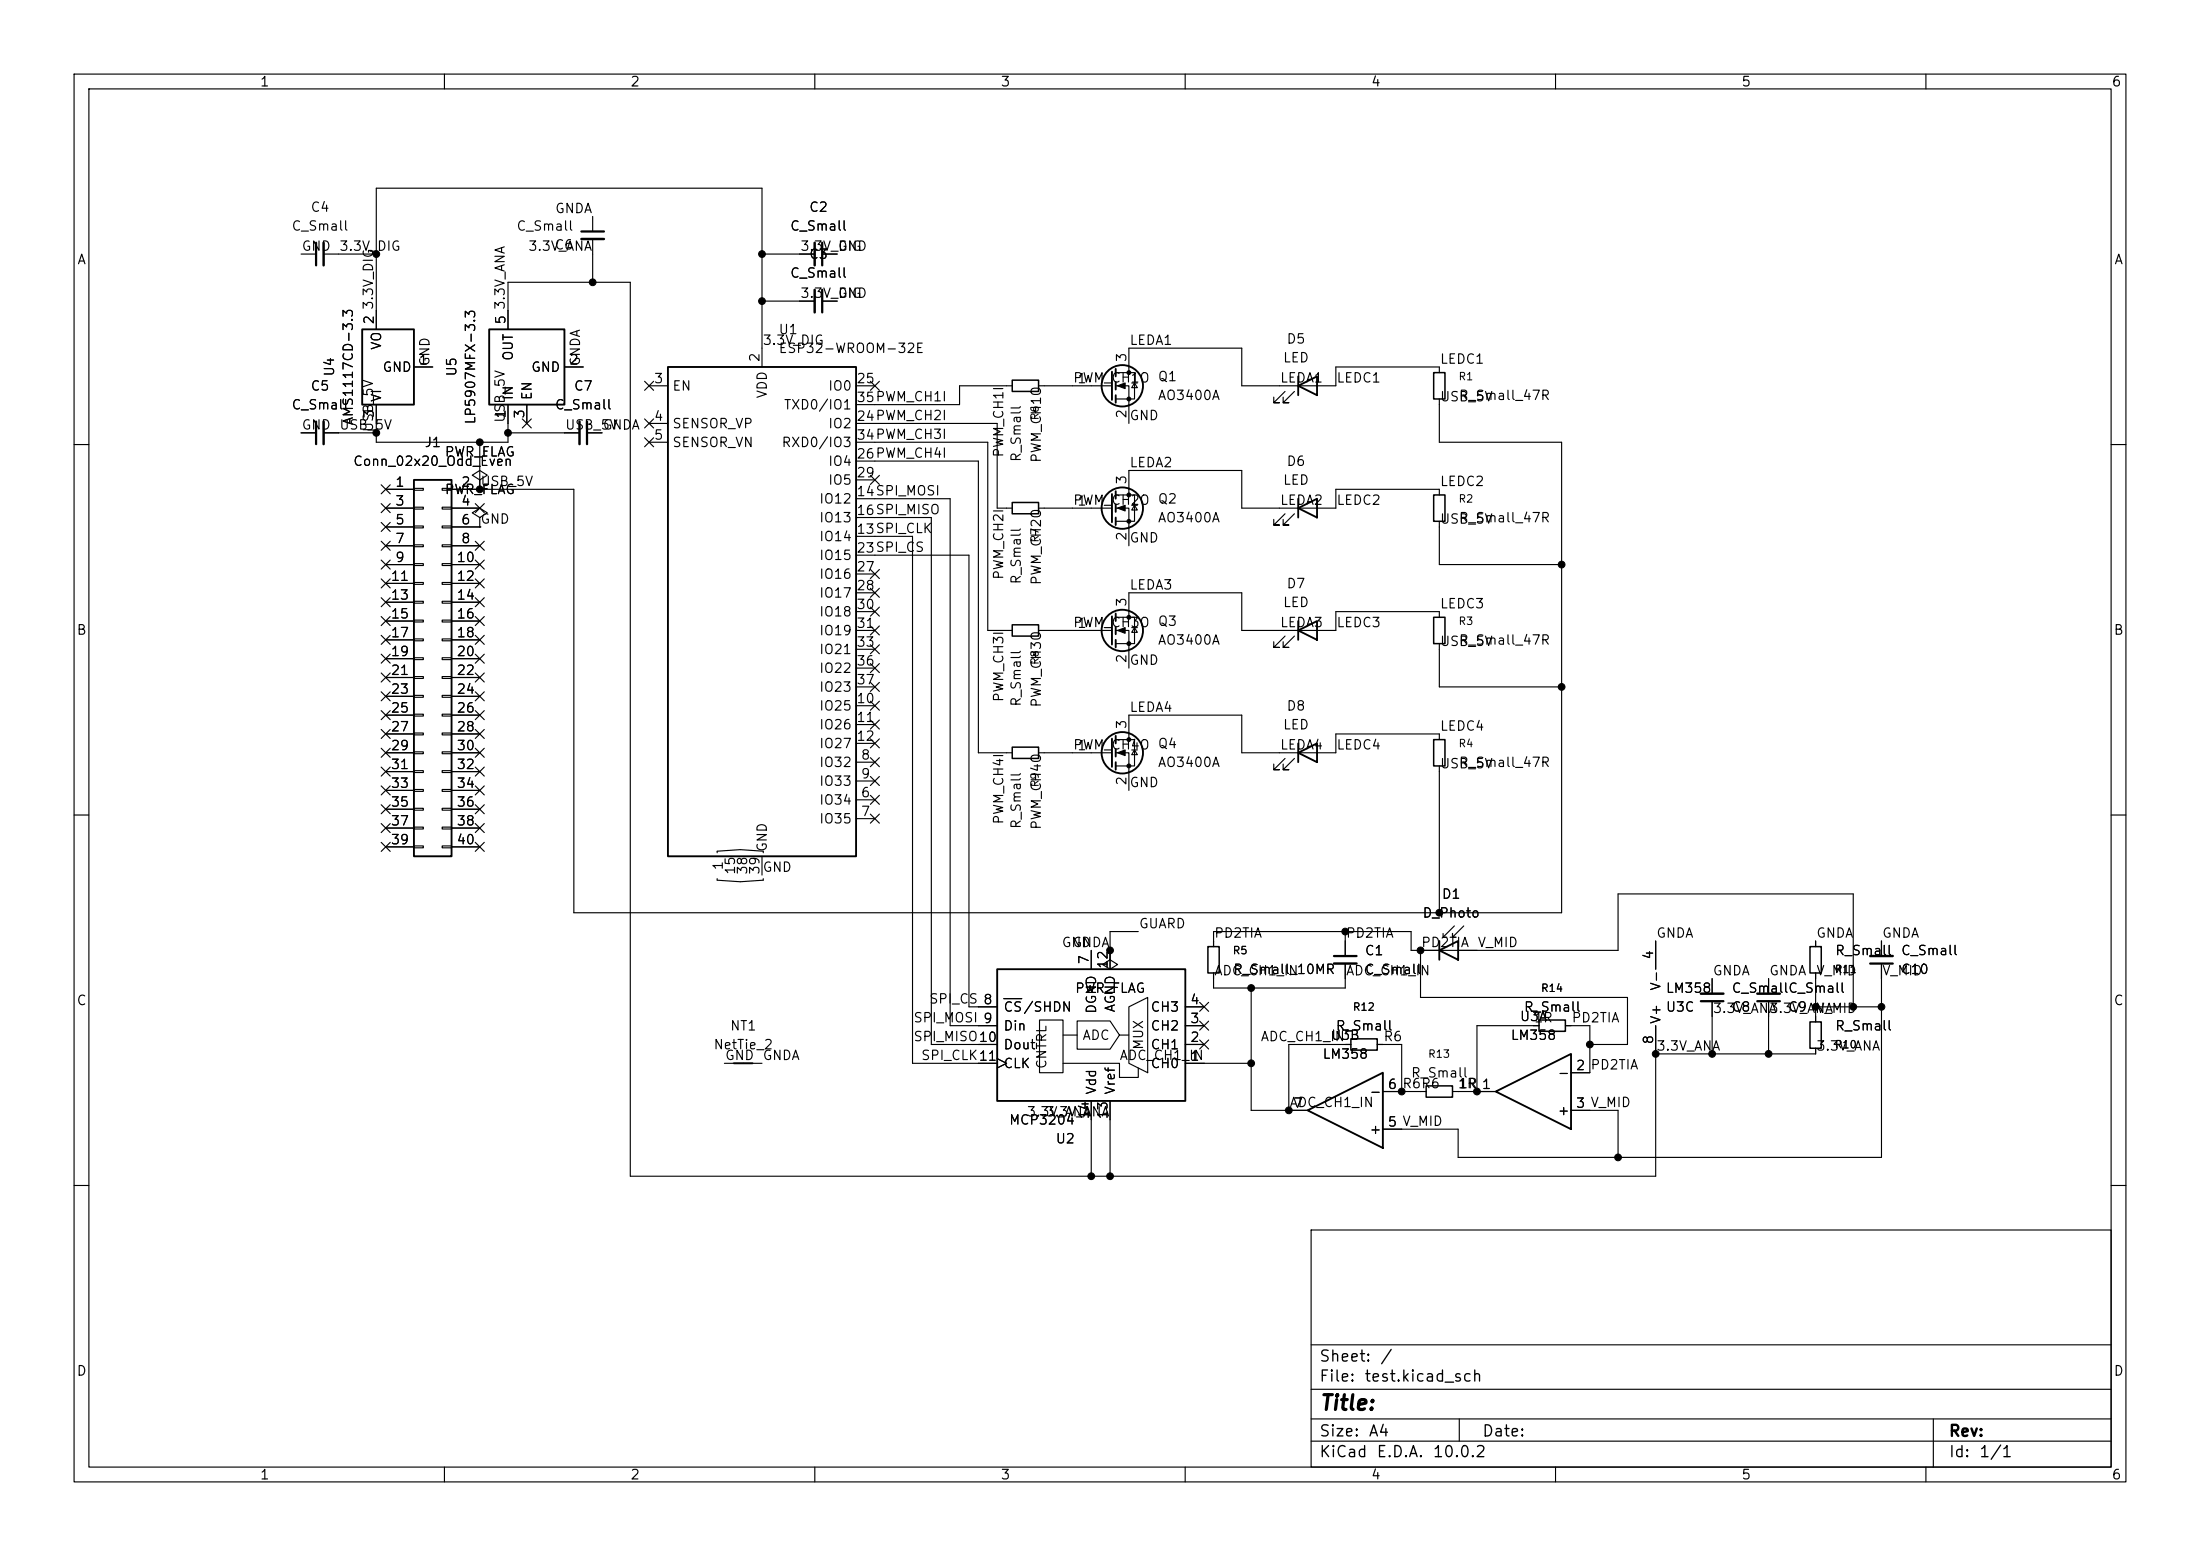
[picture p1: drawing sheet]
<svg xmlns="http://www.w3.org/2000/svg" width="297mm" height="210mm" viewBox="0 0 297 210" stroke-linecap="round" stroke-linejoin="round" font-family="sans-serif">
<g fill="none" stroke="#000" stroke-width=".15">
<path d="M10 10h277v190h-277zM12 12h273v186h-273zM60 10v2M110 10v2M160 10v2M210 10v2M260 10v2M40.6 34.3h2.1M43.7 34.3h7.1M80 29.2v2M80 32.3v5.8M102.9 34.3h7.1"/>
<path d="M111 34.3h2M40.6 58.4h2.1M43.7 58.4h7.1M50.8 54.6v5.1h17.8v-5.1M50.8 44.5v-19.1h52.1v24.1M55.9 49.5h2.5M64.8 59.7v6.3M68.6 58.4h9.6M68.6 44.5v-6.4h16.5v120.7h138.4v-20.4M70.5 56.5l1.2 1.3M71.1 54.6v2.6M71.7 56.5l-1.2 1.3"/>
<path d="M76.2 49.5h2.5M79.2 58.4h2.1M87 59.1l1.2 1.2M87 51.5l1.2 1.2M87 56.5l1.2 1.3M87.6 52.1h2.6M87.6 57.2h2.6M87.6 59.7h2.6M88.2 59.1l-1.2 1.2M88.2 51.5l-1.2 1.2M88.2 56.5l-1.2 1.3M102.9 40.6h7.1"/>
<path d="M111 40.6h2M115.6 57.2h19v11.4h2.1M115.6 59.7h17.7v25.4h3.4M115.6 52.1h2.5M117.5 51.5l1.2 1.2M118.7 51.5l-1.2 1.2M136.7 52.1h-7.2v2.5h-13.9M140.2 52.1h9.9M150.6 50.3h2.6v3.5h-2.6M150.6 52.1h1.8v5.1M152.4 50.3v-3.3h15.2v5.1h12.7v-2.6h14v.8M152.8 51.7h.7"/>
<path d="M153.2 51.7l.3 .6h-.7zM173.5 52.8l-1.5 1.6h.7h-.7v-.8M174.8 52.8l-1.6 1.6h.8h-.8v-.8M194.3 53.8v5.9h16.5v63.5h-133.3v-57.2h-16.5M10 60h2M51.5 78.1l1.2 1.2M51.5 73.1l1.2 1.2M51.5 75.6l1.2 1.2M51.5 68l1.2 1.2M51.5 70.5l1.2 1.2M51.5 65.4l1.2 1.2M52.1 66h3.8"/>
<path d="M52.1 68.6h3.8M52.1 71.1h3.8M52.1 73.7h3.8M52.1 76.2h3.8M52.1 78.7h3.8M52.7 78.1l-1.2 1.2M52.7 73.1l-1.2 1.2M52.7 75.6l-1.2 1.2M52.7 68l-1.2 1.2M52.7 70.5l-1.2 1.2M52.7 65.4l-1.2 1.2M55.9 65.9h1.2v.3h-1.2z"/>
<path d="M55.9 68.5h1.2v.2h-1.2zM55.9 71h1.2v.2h-1.2zM55.9 73.5h1.2v.3h-1.2zM55.9 76.1h1.2v.2h-1.2zM55.9 78.6h1.2v.3h-1.2zM59.7 65.9h1.3v.3h-1.3zM59.7 68.5h1.3v.2h-1.3zM59.7 71h1.3v.2h-1.3zM59.7 73.5h1.3v.3h-1.3zM59.7 76.1h1.3v.2h-1.3zM59.7 78.6h1.3v.3h-1.3zM61 68.6h3.8"/>
<path d="M61 71.1h3.8M61 73.7h3.8M61 76.2h3.8M61 78.7h3.8M64.2 68l1.2 1.2M64.2 78.1l1.2 1.2M64.2 73.1l1.2 1.2M64.2 75.6l1.2 1.2M64.8 64.8l1-.7-1-.6-1 .6 1 .7v1.2M64.8 66h.1M64.8 69.9l1-.7-1-.6-1 .6 1 .7v1.2M64.8 71.1h.1"/>
<path d="M65.4 68l-1.2 1.2M65.4 78.1l-1.2 1.2M65.4 73.1l-1.2 1.2M65.4 75.6l-1.2 1.2M115.6 62.2h16.5v39.4h4.6M115.6 72.4h7.6v71.1h11.4M115.6 67.3h12.7v71.1h6.3M115.6 69.9h10.1v71.1h8.9M115.6 74.9h15.2v61h3.8M115.6 77.5h2.5M115.6 64.8h2.5M117.5 64.2l1.2 1.2"/>
<path d="M117.5 79.4l1.2 1.2M117.5 76.9l1.2 1.2M118.7 64.2l-1.2 1.2M118.7 79.4l-1.2 1.2M118.7 76.9l-1.2 1.2M140.2 68.6h9.9M150.6 66.8h2.6v3.6h-2.6M150.6 68.6h1.8v5.1M152.4 66.8v-3.3h15.2v5.1h12.7v-2.6h14v.8M152.8 68.2h.7M153.2 68.2l.3 .6h-.7zM173.5 69.3l-1.5 1.6h.7h-.7v-.8"/>
<path d="M174.8 69.3l-1.6 1.6h.8h-.8v-.8M194.3 70.4v5.8h16.5M285 60h2M51.5 80.7l1.2 1.2M51.5 93.4l1.2 1.2M51.5 85.8l1.2 1.2M51.5 88.3l1.2 1.2M51.5 90.8l1.2 1.2M51.5 83.2l1.2 1.2M51.5 95.9l1.2 1.2M51.5 98.5l1.2 1.2M52.1 81.3h3.8"/>
<path d="M52.1 83.8h3.8M52.1 86.4h3.8M52.1 88.9h3.8M52.1 91.4h3.8M52.1 94h3.8M52.1 96.5h3.8M52.1 99.1h3.8M52.7 93.4l-1.2 1.2M52.7 80.7l-1.2 1.2M52.7 90.8l-1.2 1.2M52.7 85.8l-1.2 1.2M52.7 88.3l-1.2 1.2"/>
<path d="M52.7 83.2l-1.2 1.2M52.7 95.9l-1.2 1.2M52.7 98.5l-1.2 1.2M55.9 81.2h1.2v.2h-1.2zM55.9 83.7h1.2v.2h-1.2zM55.9 86.2h1.2v.3h-1.2zM55.9 88.8h1.2v.2h-1.2zM55.9 91.3h1.2v.3h-1.2zM55.9 93.9h1.2v.2h-1.2zM55.9 96.4h1.2v.2h-1.2zM55.9 98.9h1.2v.3h-1.2zM59.7 81.2h1.3v.2h-1.3z"/>
<path d="M59.7 83.7h1.3v.2h-1.3zM59.7 86.2h1.3v.3h-1.3zM59.7 88.8h1.3v.2h-1.3zM59.7 91.3h1.3v.3h-1.3zM59.7 93.9h1.3v.2h-1.3zM59.7 96.4h1.3v.2h-1.3zM59.7 98.9h1.3v.3h-1.3zM61 81.3h3.8M61 83.8h3.8M61 86.4h3.8M61 88.9h3.8M61 91.4h3.8"/>
<path d="M61 94h3.8M61 96.5h3.8M61 99.1h3.8M64.2 80.7l1.2 1.2M64.2 90.8l1.2 1.2M64.2 83.2l1.2 1.2M64.2 95.9l1.2 1.2M64.2 93.4l1.2 1.2M64.2 85.8l1.2 1.2M64.2 88.3l1.2 1.2M64.2 98.5l1.2 1.2M65.4 80.7l-1.2 1.2"/>
<path d="M65.4 83.2l-1.2 1.2M65.4 95.9l-1.2 1.2M65.4 93.4l-1.2 1.2M65.4 88.3l-1.2 1.2M65.4 90.8l-1.2 1.2M65.4 85.8l-1.2 1.2M65.4 98.5l-1.2 1.2M115.6 85.1h2.5M115.6 95.3h2.5M115.6 97.8h2.5M115.6 80h2.5M115.6 82.6h2.5"/>
<path d="M115.6 87.6h2.5M115.6 90.2h2.5M115.6 92.7h2.5M117.5 81.9l1.2 1.3M117.5 99.7l1.2 1.2M117.5 97.2l1.2 1.2M117.5 84.5l1.2 1.2M117.5 89.6l1.2 1.2M117.5 87l1.2 1.2M117.5 92.1l1.2 1.2M117.5 94.6l1.2 1.3M118.7 81.9l-1.2 1.3"/>
<path d="M118.7 99.7l-1.2 1.2M118.7 97.2l-1.2 1.2M118.7 84.5l-1.2 1.2M118.7 89.6l-1.2 1.2M118.7 87l-1.2 1.2M118.7 92.1l-1.2 1.2M118.7 94.6l-1.2 1.3M140.2 85.1h9.9M150.6 83.3h2.6v3.6h-2.6M150.6 85.1h1.8v5.1M150.6 99.8h2.6v3.6h-2.6M152.4 99.8v-3.3h15.2v5.1h12.7v-2.5h14v.7"/>
<path d="M152.4 83.3v-3.3h15.2v5.1h12.7v-2.5h14v.7M152.8 84.7h.7M153.2 84.7l.3 .6h-.7zM173.5 85.9l-1.5 1.5h.7h-.7v-.8M174.8 85.9l-1.6 1.5h.8h-.8v-.8M194.3 86.9v5.8h16.5M10 110h2M51.5 101l1.2 1.2M51.5 103.5l1.2 1.2M51.5 113.7l1.2 1.2M51.5 111.2l1.2 1.2M51.5 106.1l1.2 1.2"/>
<path d="M51.5 108.6l1.2 1.2M52.1 101.6h3.8M52.1 104.1h3.8M52.1 106.7h3.8M52.1 109.2h3.8M52.1 111.8h3.8M52.1 114.3h3.8M52.7 108.6l-1.2 1.2M52.7 106.1l-1.2 1.2M52.7 101l-1.2 1.2M52.7 103.5l-1.2 1.2M52.7 113.7l-1.2 1.2"/>
<path d="M52.7 111.2l-1.2 1.2M55.9 101.5h1.2v.2h-1.2zM55.9 104h1.2v.3h-1.2zM55.9 106.6h1.2v.2h-1.2zM55.9 109.1h1.2v.2h-1.2zM55.9 111.6h1.2v.3h-1.2zM55.9 114.2h1.2v.2h-1.2zM59.7 101.5h1.3v.2h-1.3zM59.7 104h1.3v.3h-1.3zM59.7 106.6h1.3v.2h-1.3zM59.7 109.1h1.3v.2h-1.3zM59.7 111.6h1.3v.3h-1.3z"/>
<path d="M59.7 114.2h1.3v.2h-1.3zM61 101.6h3.8M61 104.1h3.8M61 106.7h3.8M61 109.2h3.8M61 111.8h3.8M61 114.3h3.8M64.2 108.6l1.2 1.2M64.2 111.2l1.2 1.2M64.2 106.1l1.2 1.2M64.2 101l1.2 1.2M64.2 103.5l1.2 1.2"/>
<path d="M64.2 113.7l1.2 1.2M65.4 111.2l-1.2 1.2M65.4 106.1l-1.2 1.2M65.4 101l-1.2 1.2M65.4 108.6l-1.2 1.2M65.4 103.5l-1.2 1.2M65.4 113.7l-1.2 1.2M96.8 115.1v-.2l3.1-.2 3.1 .2v.2M96.8 118.6v.2l3.1 .2 3.1-.2v-.2M102.9 115.6v2.5M115.6 108h2.5M115.6 110.5h2.5"/>
<path d="M115.6 102.9h2.5M115.6 105.4h2.5M115.6 100.3h2.5M117.5 102.3l1.2 1.2M117.5 107.3l1.2 1.3M117.5 109.9l1.2 1.2M117.5 104.8l1.2 1.2M118.7 102.3l-1.2 1.2M118.7 107.3l-1.2 1.3M118.7 109.9l-1.2 1.2M118.7 104.8l-1.2 1.2M140.2 101.6h9.9"/>
<path d="M150.6 101.6h1.8v5.1M152.8 101.2h.7M153.2 101.2l.3 .7h-.7zM173.5 102.4l-1.5 1.5h.7h-.7v-.8M174.8 102.4l-1.6 1.5h.8h-.8v-.8M194.3 103.4v19.8M285 110h2M135.5 134.8h2.4M140.3 137.7h3.2v7.1h-3.2zM143.5 139.7h1.9M145.4 137.8h4.5l1.2 1.9-1.2 1.9h-4.5zM147.3 128.3v2.5"/>
<path d="M149.9 128.3v1.2l1 .7-1 .6-1.1-.6 1.1-.7M149.9 128.3h.1M151.1 139.7h1.3M152.4 135.9l2.5-1.3v10.2l-2.5-1.3zM153.7 125.7h-3.8v5.1M160 138.4h2.6M160 135.9h2.6M162 137.8l1.2 1.2M162 135.3l1.2 1.2M163.2 137.8l-1.2 1.2M163.2 135.3l-1.2 1.2M163.8 127.8v-2.1h26.7v2.6h27.9v-7.6h31.8v15.2"/>
<path d="M168.9 133.4v16.5h7.6M181.6 130v3.4h-17.8v-2.1M181.6 125.7v3.3M191.8 128.3v6.3h27.9v6.4h-5.1M194.8 126.5h.5M196.3 125l-1.5 1.5v-.5M197.6 125l-1.5 1.5v-.5v.5h.5M207.8 138.4h-8.4v8.9M211.3 138.4h3.3v6.4h-2.5M223.5 127v3.8M231.1 132.1v2M231.1 135.1v7.1"/>
<path d="M238.8 132.1v2M238.8 135.1v7.1M245.1 127v.8M245.1 131.3v6.6M245.1 135.9h8.9M254 127v2M254 130v26.2h-57.2v-3.8h-10.1M97.8 143.5h5.1M134.6 142.9l1.3 .6-1.3 .6M143.5 143.5h7.6v1.9h2.6v-1.3M147.3 148.6v10.2M149.9 148.6v10.2"/>
<path d="M160 143.5h8.9M160 141h2.6M162 140.4l1.2 1.2M163.2 140.4l-1.2 1.2M182.4 141h-8.4v8.9M185.9 141h3.3v6.3M186.7 147.3h5.8M196.1 147.3h5.8M212.1 149.9h6.3v6.3M245.1 141.5v.7h-21.6M10 160h2M177 166h108v32h-108z"/>
<path d="M285 160h2M60 198v2M110 198v2M160 198v2M177 194.5h108M177 191.5h108M177 187.5h108M177 181.5h108M197 191.5v3M210 198v2M260 198v2M261 191.5v6.5"/>
</g>
<g fill="none" stroke="#000" stroke-width=".25">
<path d="M48.9 44.5h7v10.1h-7zM66 44.5h10.2v10.1h-10.2zM90.2 49.5h25.4v66.1h-25.4zM150.1 50.2v3.8M150.6 49.8v1M150.6 51.6v1M150.6 53.3v1.1M175.3 52.1l2.5-1.3v2.5zM175.3 50.8v2.5M55.9 64.8h5.1v50.8h-5.1zM150.1 66.7v3.8M150.6 66.3v1"/>
<path d="M150.6 68.1v1M150.6 69.9v1M175.3 68.6l2.5-1.3v2.6zM175.3 67.3v2.6M150.1 83.2v3.8M150.1 99.7v3.8M150.6 82.8v1M150.6 84.6v1M150.6 86.4v1M150.6 99.3v1M175.3 85.1l2.5-1.3v2.6zM175.3 83.8v2.6"/>
<path d="M150.6 101.1v1M150.6 102.9v1M175.3 101.6l2.5-1.3v2.6zM175.3 100.3v2.6M134.6 130.8h25.4v17.8h-25.4zM194.3 128.3l2.5-1.3v2.5zM194.3 127v2.5M99.1 143.5h2.5M176.5 149.9l10.2-5.1v10.1zM201.9 147.3l10.2-5.1v10.2z"/>
<circle cx="151.5" cy="52.1" r="2.79"/>
<circle cx="151.5" cy="68.6" r="2.79"/>
<circle cx="151.5" cy="85.1" r="2.79"/>
<circle cx="151.5" cy="101.6" r="2.79"/>
</g>
<path d="M42.7 32.8v3M78.5 31.2h3M111 32.8v3M111 39.1v3.1M42.7 56.9v3M79.2 56.9v3M180.1 129h3M229.6 135.1h3.1M237.2 135.1h3.1M252.5 130h3" fill="none" stroke="#000" stroke-width=".3"/>
<path d="M43.7 32.8v3M78.5 32.3h3M110 32.8v3M110 39.1v3.1M43.7 56.9v3M78.2 56.9v3M180.1 130h3M229.6 134.1h3.1M237.2 134.1h3.1M252.5 129h3" fill="none" stroke="#000" stroke-width=".33"/>
<g fill="none" stroke="#000" stroke-width=".2">
<path d="M136.7 51.3h3.5v1.5h-3.5zM193.5 50.3h1.6v3.5h-1.6zM136.7 67.8h3.5v1.5h-3.5zM193.5 66.8h1.6v3.6h-1.6zM136.7 84.3h3.5v1.6h-3.5zM193.5 99.8h1.6v3.6h-1.6zM193.5 83.3h1.6v3.6h-1.6zM136.7 100.8h3.5v1.6h-3.5zM163.1 127.8h1.5v3.5h-1.5zM207.8 137.7h3.5v1.5h-3.5zM244.3 127.8h1.6v3.5h-1.6zM244.3 137.9h1.6v3.6h-1.6z"/>
<path d="M182.4 140.2h3.5v1.5h-3.5zM192.5 146.6h3.6v1.5h-3.6z"/>
</g>
<g fill="#000" stroke="#000" stroke-width=".15">
<path d="M150.9 52.1l1-.4v.8zM150.9 68.6l1-.4v.8zM150.9 85.1l1-.4v.8zM150.9 101.6l1-.4v.8z"/>
<circle cx="152.4" cy="53.8" r=".25"/>
<circle cx="152.4" cy="50.3" r=".25"/>
<circle cx="152.4" cy="70.4" r=".25"/>
<circle cx="152.4" cy="66.8" r=".25"/>
<circle cx="152.4" cy="83.3" r=".25"/>
<circle cx="152.4" cy="86.9" r=".25"/>
<circle cx="152.4" cy="99.8" r=".25"/>
<circle cx="152.4" cy="103.4" r=".25"/>
</g>
<g fill="#000" stroke="#000" stroke-width=".14">
<circle cx="50.8" cy="34.3" r=".46"/>
<circle cx="80" cy="38.1" r=".46"/>
<circle cx="102.9" cy="34.3" r=".46"/>
<circle cx="50.8" cy="58.4" r=".46"/>
<circle cx="64.8" cy="59.7" r=".46"/>
<circle cx="68.6" cy="58.4" r=".46"/>
<circle cx="102.9" cy="40.6" r=".46"/>
<circle cx="64.8" cy="66" r=".46"/>
<circle cx="210.8" cy="76.2" r=".46"/>
<circle cx="210.8" cy="92.7" r=".46"/>
<circle cx="149.9" cy="128.3" r=".46"/>
<circle cx="168.9" cy="133.4" r=".46"/>
<circle cx="181.6" cy="125.7" r=".46"/>
<circle cx="191.8" cy="128.3" r=".46"/>
<circle cx="194.3" cy="123.2" r=".46"/>
<circle cx="245.1" cy="135.9" r=".46"/>
<circle cx="250.2" cy="135.9" r=".46"/>
<circle cx="254" cy="135.9" r=".46"/>
<circle cx="147.3" cy="158.8" r=".46"/>
<circle cx="149.9" cy="158.8" r=".46"/>
<circle cx="168.9" cy="143.5" r=".46"/>
<circle cx="174" cy="149.9" r=".46"/>
<circle cx="189.2" cy="147.3" r=".46"/>
<circle cx="199.4" cy="147.3" r=".46"/>
<circle cx="214.6" cy="141" r=".46"/>
<circle cx="218.4" cy="156.2" r=".46"/>
<circle cx="223.5" cy="142.2" r=".46"/>
<circle cx="231.1" cy="142.2" r=".46"/>
<circle cx="238.8" cy="142.2" r=".46"/>
</g>
<text font-size="2" x="178" y="190.8">Title:</text>
<g font-size="1.5">
<text x="178" y="184.2">Sheet:</text>
<text x="186.2" y="184.2">/</text>
<text x="178" y="186.9">File:</text>
<text x="184.1" y="186.9">test.kicad_sch</text>
<text x="178" y="197.1">KiCad</text>
<text x="178" y="194.3">Size:</text>
<text x="184.7" y="194.3">A4</text>
<text x="185.7" y="197.1">E.D.A.</text>
<text x="193.3" y="197.1">10.0.2</text>
<text x="200" y="194.3">Date:</text>
<text x="263" y="194.3">Rev:</text>
<text x="263" y="197.1">Id:</text>
<text x="267.1" y="197.1">1/1</text>
</g>
<g font-size="1.3">
<text x="35" y="12">1</text>
<text x="85" y="12">2</text>
<text x="135" y="12">3</text>
<text x="185" y="12">4</text>
<text x="235" y="12">5</text>
<text x="285" y="12">6</text>
<text x="41.8" y="28.9">C4</text>
<text x="74.8" y="29.1">GNDA</text>
<text x="109.1" y="28.9">C2</text>
<text x="10.3" y="36">A</text>
<text x="39.3" y="31.5">C_Small</text>
<text x="40.6" y="34.2">GND</text>
<text x="45.7" y="34.2">3.3V_DIG</text>
<text x="69.6" y="31.5">C_Small</text>
<text x="71.2" y="34.2">3.3V_ANA</text>
<text x="74.8" y="34">C6</text>
<text x="106.6" y="31.5">C_Small</text>
<text x="107.9" y="34.2">3.3V_DIG</text>
<text x="109.1" y="35.3">C3</text>
<text x="113" y="34.2">GND</text>
<text x="285.3" y="36">A</text>
<text x="50.7" y="41.9" transform="rotate(-90 50.7 41.9)">3.3V_DIG</text>
<text x="68.5" y="41.9" transform="rotate(-90 68.5 41.9)">3.3V_ANA</text>
<text x="106.6" y="37.8">C_Small</text>
<text x="107.9" y="40.5">3.3V_DIG</text>
<text x="113" y="40.5">GND</text>
<text x="50.8" y="43.9" transform="rotate(-90 50.8 43.9)">2</text>
<text x="51.8" y="47.3" transform="rotate(-90 51.8 47.3)">VO</text>
<text x="68.6" y="43.9" transform="rotate(-90 68.6 43.9)">5</text>
<text x="102.9" y="46.9">3.3V_DIG</text>
<text x="105" y="48">ESP32-WROOM-32E</text>
<text x="105" y="45.4">U1</text>
<text x="152.4" y="46.9">LEDA1</text>
<text x="173.6" y="46.7">D5</text>
<text x="41.8" y="53">C5</text>
<text x="45.4" y="50.9" transform="rotate(-90 45.4 50.9)">U4</text>
<text x="51.6" y="50.5">GND</text>
<text x="56.4" y="49.5">1</text>
<text x="58.3" y="49.5" transform="rotate(-90 58.3 49.5)">GND</text>
<text x="61.9" y="50.9" transform="rotate(-90 61.9 50.9)">U5</text>
<text x="69.6" y="48.8" transform="rotate(-90 69.6 48.8)">OUT</text>
<text x="71.6" y="50.5">GND</text>
<text x="76.8" y="49.5">2</text>
<text x="77.4" y="53">C7</text>
<text x="78.6" y="49.5" transform="rotate(-90 78.6 49.5)">GNDA</text>
<text x="88.2" y="52">3</text>
<text x="90.7" y="53">EN</text>
<text x="102.8" y="49" transform="rotate(-90 102.8 49)">2</text>
<text x="103.8" y="53.9" transform="rotate(-90 103.8 53.9)">VDD</text>
<text x="111.7" y="53">IO0</text>
<text x="115.5" y="52">25</text>
<text x="144.8" y="51.9">PWM_CH1O</text>
<text x="145.3" y="52">1</text>
<text x="152.4" y="49" transform="rotate(-90 152.4 49)">3</text>
<text x="156.2" y="51.8">Q1</text>
<text x="172.7" y="51.9">LEDA1</text>
<text x="173.1" y="49.2">LED</text>
<text x="180.3" y="51.9">LEDC1</text>
<text x="194.3" y="49.4">LEDC1</text>
<text x="39.3" y="55.6">C_Small</text>
<text x="40.6" y="58.3">GND</text>
<text x="45.7" y="58.3">USB_5V</text>
<text x="48" y="57.5" transform="rotate(-90 48 57.5)">AMS1117CD-3.3</text>
<text x="50.7" y="58.4" transform="rotate(-90 50.7 58.4)">USB_5V</text>
<text x="50.8" y="56.6" transform="rotate(-90 50.8 56.6)">3</text>
<text x="51.8" y="54.4" transform="rotate(-90 51.8 54.4)">VI</text>
<text x="64.5" y="57.4" transform="rotate(-90 64.5 57.4)">LP5907MFX-3.3</text>
<text x="68.5" y="57.2" transform="rotate(-90 68.5 57.2)">USB_5V</text>
<text x="68.6" y="56.6" transform="rotate(-90 68.6 56.6)">1</text>
<text x="69.6" y="54.1" transform="rotate(-90 69.6 54.1)">IN</text>
<text x="71.1" y="56.6" transform="rotate(-90 71.1 56.6)">3</text>
<text x="72.1" y="54.1" transform="rotate(-90 72.1 54.1)">EN</text>
<text x="74.8" y="55.6">C_Small</text>
<text x="76.2" y="58.3">USB_5V</text>
<text x="81.3" y="58.3">GNDA</text>
<text x="88.2" y="57.1">4</text>
<text x="88.2" y="59.7">5</text>
<text x="90.7" y="58.1">SENSOR_VP</text>
<text x="105.7" y="55.6">TXD0/IO1</text>
<text x="111.7" y="58.1">IO2</text>
<text x="115.5" y="57.1">24PWM_CH2I</text>
<text x="115.5" y="59.7">34PWM_CH3I</text>
<text x="115.5" y="54.6">35PWM_CH1I</text>
<text x="152.4" y="56.6" transform="rotate(-90 152.4 56.6)">2</text>
<text x="152.4" y="57">GND</text>
<text x="156.2" y="54.3">AO3400A</text>
<text x="194.3" y="54.5">USB_5V</text>
<text x="196.9" y="54.3">R_Small_47R</text>
<text x="47.6" y="63.2">Conn_02x20_Odd_Even</text>
<text x="57.2" y="60.7">J1</text>
<text x="60" y="61.9">PWR_FLAG</text>
<text x="64.8" y="65.9">USB_5V</text>
<text x="90.7" y="60.7">SENSOR_VN</text>
<text x="105.4" y="60.7">RXD0/IO3</text>
<text x="111.7" y="63.2">IO4</text>
<text x="111.7" y="65.7">IO5</text>
<text x="115.5" y="62.2">26PWM_CH4I</text>
<text x="115.5" y="64.7">29</text>
<text x="135.8" y="61.8" transform="rotate(-90 135.8 61.8)">PWM_CH1I</text>
<text x="138.1" y="62.4" transform="rotate(-90 138.1 62.4)">R_Small</text>
<text x="140.8" y="62.6" transform="rotate(-90 140.8 62.6)">PWM_CH1O</text>
<text x="152.4" y="65.5" transform="rotate(-90 152.4 65.5)">3</text>
<text x="152.4" y="63.4">LEDA2</text>
<text x="173.1" y="65.7">LED</text>
<text x="173.6" y="63.2">D6</text>
<text x="194.3" y="65.9">LEDC2</text>
<text x="53.3" y="66">1</text>
<text x="53.3" y="68.6">3</text>
<text x="53.3" y="71.1">5</text>
<text x="60" y="67">PWR_FLAG</text>
<text x="62.2" y="66">2</text>
<text x="62.2" y="68.6">4</text>
<text x="62.2" y="71.1">6</text>
<text x="64.8" y="71">GND</text>
<text x="110.5" y="68.3">IO12</text>
<text x="110.5" y="70.8">IO13</text>
<text x="115.5" y="67.3">14SPI_MOSI</text>
<text x="115.5" y="69.8">16SPI_MISO</text>
<text x="144.8" y="68.5">PWM_CH2O</text>
<text x="145.3" y="68.6">1</text>
<text x="156.2" y="70.8">AO3400A</text>
<text x="156.2" y="68.3">Q2</text>
<text x="172.7" y="68.5">LEDA2</text>
<text x="180.3" y="68.5">LEDC2</text>
<text x="194.3" y="71">USB_5V</text>
<text x="196.9" y="70.8">R_Small_47R</text>
<text x="53.3" y="73.6">7</text>
<text x="53.3" y="76.2">9</text>
<text x="61.6" y="76.2">10</text>
<text x="62.2" y="73.6">8</text>
<text x="110.5" y="73.4">IO14</text>
<text x="110.5" y="75.9">IO15</text>
<text x="115.5" y="72.4">13SPI_CLK</text>
<text x="115.5" y="74.9">23SPI_CS</text>
<text x="115.5" y="77.4">27</text>
<text x="152.4" y="73.1" transform="rotate(-90 152.4 73.1)">2</text>
<text x="152.4" y="73.5">GND</text>
<text x="52.7" y="78.7">11</text>
<text x="52.7" y="81.3">13</text>
<text x="52.7" y="83.8">15</text>
<text x="61.6" y="78.7">12</text>
<text x="61.6" y="81.3">14</text>
<text x="61.6" y="83.8">16</text>
<text x="110.5" y="78.4">IO16</text>
<text x="110.5" y="81">IO17</text>
<text x="110.5" y="83.5">IO18</text>
<text x="115.5" y="80">28</text>
<text x="115.5" y="82.5">30</text>
<text x="135.8" y="78.3" transform="rotate(-90 135.8 78.3)">PWM_CH2I</text>
<text x="138.1" y="79" transform="rotate(-90 138.1 79)">R_Small</text>
<text x="140.8" y="79.1" transform="rotate(-90 140.8 79.1)">PWM_CH2O</text>
<text x="152.4" y="82" transform="rotate(-90 152.4 82)">3</text>
<text x="152.4" y="79.9">LEDA3</text>
<text x="173.1" y="82.3">LED</text>
<text x="173.6" y="79.7">D7</text>
<text x="194.3" y="82.4">LEDC3</text>
<text x="10.3" y="86">B</text>
<text x="52.7" y="86.3">17</text>
<text x="52.7" y="88.9">19</text>
<text x="61.6" y="86.3">18</text>
<text x="61.6" y="88.9">20</text>
<text x="110.5" y="86.1">IO19</text>
<text x="110.5" y="88.6">IO21</text>
<text x="115.5" y="85.1">31</text>
<text x="115.5" y="87.6">33</text>
<text x="144.8" y="85">PWM_CH3O</text>
<text x="145.3" y="85.1">1</text>
<text x="152.4" y="89.6" transform="rotate(-90 152.4 89.6)">2</text>
<text x="156.2" y="87.3">AO3400A</text>
<text x="156.2" y="84.8">Q3</text>
<text x="172.7" y="85">LEDA3</text>
<text x="180.3" y="85">LEDC3</text>
<text x="194.3" y="87.5">USB_5V</text>
<text x="196.9" y="87.3">R_Small_47R</text>
<text x="285.3" y="86">B</text>
<text x="52.7" y="91.4">21</text>
<text x="52.7" y="94">23</text>
<text x="61.6" y="91.4">22</text>
<text x="61.6" y="94">24</text>
<text x="110.5" y="91.1">IO22</text>
<text x="110.5" y="93.7">IO23</text>
<text x="115.5" y="95.2">10</text>
<text x="115.5" y="90.1">36</text>
<text x="115.5" y="92.7">37</text>
<text x="135.8" y="94.8" transform="rotate(-90 135.8 94.8)">PWM_CH3I</text>
<text x="138.1" y="95.5" transform="rotate(-90 138.1 95.5)">R_Small</text>
<text x="140.8" y="95.6" transform="rotate(-90 140.8 95.6)">PWM_CH3O</text>
<text x="152.4" y="90">GND</text>
<text x="52.7" y="96.5">25</text>
<text x="52.7" y="99">27</text>
<text x="52.7" y="101.6">29</text>
<text x="61.6" y="96.5">26</text>
<text x="61.6" y="99">28</text>
<text x="61.6" y="101.6">30</text>
<text x="110.5" y="96.2">IO25</text>
<text x="110.5" y="98.8">IO26</text>
<text x="110.5" y="101.3">IO27</text>
<text x="115.5" y="97.8">11</text>
<text x="115.5" y="100.3">12</text>
<text x="144.8" y="101.5">PWM_CH4O</text>
<text x="145.3" y="101.6">1</text>
<text x="152.4" y="98.5" transform="rotate(-90 152.4 98.5)">3</text>
<text x="152.4" y="96.4">LEDA4</text>
<text x="156.2" y="101.3">Q4</text>
<text x="172.7" y="101.5">LEDA4</text>
<text x="173.1" y="98.8">LED</text>
<text x="173.6" y="96.2">D8</text>
<text x="180.3" y="101.5">LEDC4</text>
<text x="194.3" y="98.9">LEDC4</text>
<text x="52.7" y="104.1">31</text>
<text x="52.7" y="106.7">33</text>
<text x="61.6" y="104.1">32</text>
<text x="61.6" y="106.7">34</text>
<text x="110.5" y="103.8">IO32</text>
<text x="110.5" y="106.4">IO33</text>
<text x="116.1" y="107.9">6</text>
<text x="116.1" y="102.8">8</text>
<text x="116.1" y="105.4">9</text>
<text x="152.4" y="106.1" transform="rotate(-90 152.4 106.1)">2</text>
<text x="152.4" y="106.6">GND</text>
<text x="156.2" y="103.8">AO3400A</text>
<text x="194.3" y="104">USB_5V</text>
<text x="196.9" y="103.8">R_Small_47R</text>
<text x="52.7" y="109.2">35</text>
<text x="52.7" y="111.7">37</text>
<text x="61.6" y="109.2">36</text>
<text x="61.6" y="111.7">38</text>
<text x="110.5" y="108.9">IO34</text>
<text x="110.5" y="111.5">IO35</text>
<text x="116.1" y="110.5">7</text>
<text x="135.8" y="111.4" transform="rotate(-90 135.8 111.4)">PWM_CH4I</text>
<text x="138.1" y="112" transform="rotate(-90 138.1 112)">R_Small</text>
<text x="140.8" y="112.1" transform="rotate(-90 140.8 112.1)">PWM_CH4O</text>
<text x="52.7" y="114.3">39</text>
<text x="61.6" y="114.3">40</text>
<text x="97.9" y="117.5" transform="rotate(-90 97.9 117.5)">1</text>
<text x="99.5" y="118.2" transform="rotate(-90 99.5 118.2)">15</text>
<text x="101.2" y="118.2" transform="rotate(-90 101.2 118.2)">38</text>
<text x="102.8" y="118.2" transform="rotate(-90 102.8 118.2)">39</text>
<text x="102.9" y="118">GND</text>
<text x="103.8" y="115.1" transform="rotate(-90 103.8 115.1)">GND</text>
<text x="153.7" y="125.6">GUARD</text>
<text x="192" y="124.2">D_Photo</text>
<text x="194.6" y="121.6">D1</text>
<text x="143.2" y="128.1">GND</text>
<text x="144.7" y="128.1">GNDA</text>
<text x="147.3" y="130.2" transform="rotate(-90 147.3 130.2)">7</text>
<text x="149.8" y="130.9" transform="rotate(-90 149.8 130.9)">12</text>
<text x="163.8" y="132">ADC_CH1_IN</text>
<text x="163.8" y="126.9">PD2TIA</text>
<text x="166.4" y="131.8">R_Small_10MR</text>
<text x="181.6" y="126.9">PD2TIA</text>
<text x="181.6" y="132">ADC_CH1_IN</text>
<text x="184.2" y="129.2">C1</text>
<text x="184.2" y="131.8">C_Small</text>
<text x="191.8" y="128.1">PD2TIA</text>
<text x="199.4" y="128.1">V_MID</text>
<text x="223.5" y="129.6" transform="rotate(-90 223.5 129.6)">4</text>
<text x="223.5" y="126.9">GNDA</text>
<text x="231.1" y="132">GNDA</text>
<text x="238.8" y="132">GNDA</text>
<text x="245.1" y="132">V_MID</text>
<text x="245.1" y="126.9">GNDA</text>
<text x="247.7" y="129.2">R_Small</text>
<text x="254" y="126.9">GNDA</text>
<text x="254" y="132">V_MID</text>
<text x="256.5" y="131.8">C10</text>
<text x="256.5" y="129.2">C_Small</text>
<text x="10.3" y="136">C</text>
<text x="125.3" y="135.8">SPI_CS 8</text>
<text x="132.6" y="135.9">8</text>
<text x="135.4" y="136.9">CS/SHDN</text>
<text x="145" y="134.3">PWR_FLAG</text>
<text x="148.3" y="136.9" transform="rotate(-90 148.3 136.9)">DGND</text>
<text x="150.8" y="136.7" transform="rotate(-90 150.8 136.7)">AGND</text>
<text x="155.2" y="136.9">CH3</text>
<text x="160.6" y="135.9">4</text>
<text x="205.6" y="136.9">R_Small</text>
<text x="224.5" y="133.8" transform="rotate(-90 224.5 133.8)">V-</text>
<text x="224.8" y="136.9">U3C</text>
<text x="224.8" y="134.3">LM358</text>
<text x="231.1" y="137">3.3V_ANA</text>
<text x="233.7" y="136.9">C8</text>
<text x="233.7" y="134.3">C_SmallC_Small</text>
<text x="238.8" y="137">3.3V_ANA</text>
<text x="241.3" y="136.9">C9</text>
<text x="245.1" y="137">V_MID</text>
<text x="285.3" y="136">C</text>
<text x="96.2" y="141.9">NetTie_2</text>
<text x="97.8" y="143.4">GND</text>
<text x="98.5" y="139.4">NT1</text>
<text x="102.9" y="143.4">GNDA</text>
<text x="123.2" y="140.8">SPI_MISO10</text>
<text x="123.2" y="138.3">SPI_MOSI 9</text>
<text x="124.3" y="143.4">SPI_CLK11</text>
<text x="132" y="140.9">10</text>
<text x="132" y="143.5">11</text>
<text x="132.6" y="138.4">9</text>
<text x="135.4" y="139.4">Din</text>
<text x="135.4" y="141.9">Dout</text>
<text x="146" y="140.7">ADC</text>
<text x="151" y="143.4">ADC_CH1_IN</text>
<text x="154.6" y="141.8" transform="rotate(-90 154.6 141.8)">MUX</text>
<text x="155.2" y="141.9">CH1</text>
<text x="155.2" y="139.4">CH2</text>
<text x="160.6" y="143.5">1</text>
<text x="160.6" y="140.9">2</text>
<text x="160.6" y="138.4">3</text>
<text x="170.1" y="140.8">ADC_CH1_IN</text>
<text x="178.5" y="143.2">LM358</text>
<text x="179.6" y="140.7">U3B</text>
<text x="180.2" y="139.4">R_Small</text>
<text x="186.7" y="140.8">R6</text>
<text x="203.9" y="140.7">LM358</text>
<text x="205.1" y="138.1">U3A</text>
<text x="207" y="138.3">1R</text>
<text x="212.1" y="138.3">PD2TIA</text>
<text x="223.5" y="141" transform="rotate(-90 223.5 141)">8</text>
<text x="223.5" y="142.1">3.3V_ANA</text>
<text x="224.5" y="138.3" transform="rotate(-90 224.5 138.3)">V+</text>
<text x="245.1" y="142.1">3.3V_ANA</text>
<text x="247.7" y="139.4">R_Small</text>
<text x="135.4" y="144.5">CLK</text>
<text x="141.6" y="144.4" transform="rotate(-90 141.6 144.4)">CNTRL</text>
<text x="148.3" y="147.8" transform="rotate(-90 148.3 147.8)">Vdd</text>
<text x="150.8" y="147.8" transform="rotate(-90 150.8 147.8)">Vref</text>
<text x="155.2" y="144.5">CH0</text>
<text x="174" y="149.7">ADC_CH1_IN</text>
<text x="174.6" y="149.8">7</text>
<text x="184.8" y="148.3">-</text>
<text x="187.3" y="147.3">6 R6R6</text>
<text x="187.3" y="147.3">6</text>
<text x="190.4" y="145.8">R_Small</text>
<text x="196.8" y="147.2">1R</text>
<text x="200" y="147.3">1</text>
<text x="210.2" y="145.8">-</text>
<text x="212.7" y="144.8">2 PD2TIA</text>
<text x="212.7" y="149.8">3 V_MID</text>
<text x="212.7" y="144.8">2</text>
<text x="212.7" y="149.8">3</text>
<text x="136.1" y="152.1">MCP3204</text>
<text x="138.5" y="151">3.3V_ANA</text>
<text x="141.1" y="151">3.3V_ANA</text>
<text x="142.4" y="154.6">U2</text>
<text x="147.3" y="151.2" transform="rotate(-90 147.3 151.2)">14</text>
<text x="149.8" y="151.2" transform="rotate(-90 149.8 151.2)">13</text>
<text x="184.8" y="153.4">+</text>
<text x="187.3" y="152.4">5 V_MID</text>
<text x="187.3" y="152.4">5</text>
<text x="210.2" y="150.8">+</text>
<text x="10.3" y="186">D</text>
<text x="285.3" y="186">D</text>
<text x="35" y="200">1</text>
<text x="85" y="200">2</text>
<text x="135" y="200">3</text>
<text x="185" y="200">4</text>
<text x="235" y="200">5</text>
<text x="285" y="200">6</text>
</g>
<g font-size="1">
<text x="196.8" y="51.6">R1</text>
<text x="140.5" y="56.8" transform="rotate(-90 140.5 56.8)">R6</text>
<text x="196.8" y="68.1">R2</text>
<text x="140.5" y="73.3" transform="rotate(-90 140.5 73.3)">R7</text>
<text x="140.5" y="89.8" transform="rotate(-90 140.5 89.8)">R8</text>
<text x="196.8" y="84.6">R3</text>
<text x="196.8" y="101.1">R4</text>
<text x="140.5" y="106.3" transform="rotate(-90 140.5 106.3)">R9</text>
<text x="166.3" y="129">R5</text>
<text x="247.6" y="131.6">R11</text>
<text x="182.5" y="136.7">R12</text>
<text x="207.9" y="134.1">R14</text>
<text x="192.7" y="143">R13</text>
<text x="247.6" y="141.7">R10</text>
</g>
</svg>
